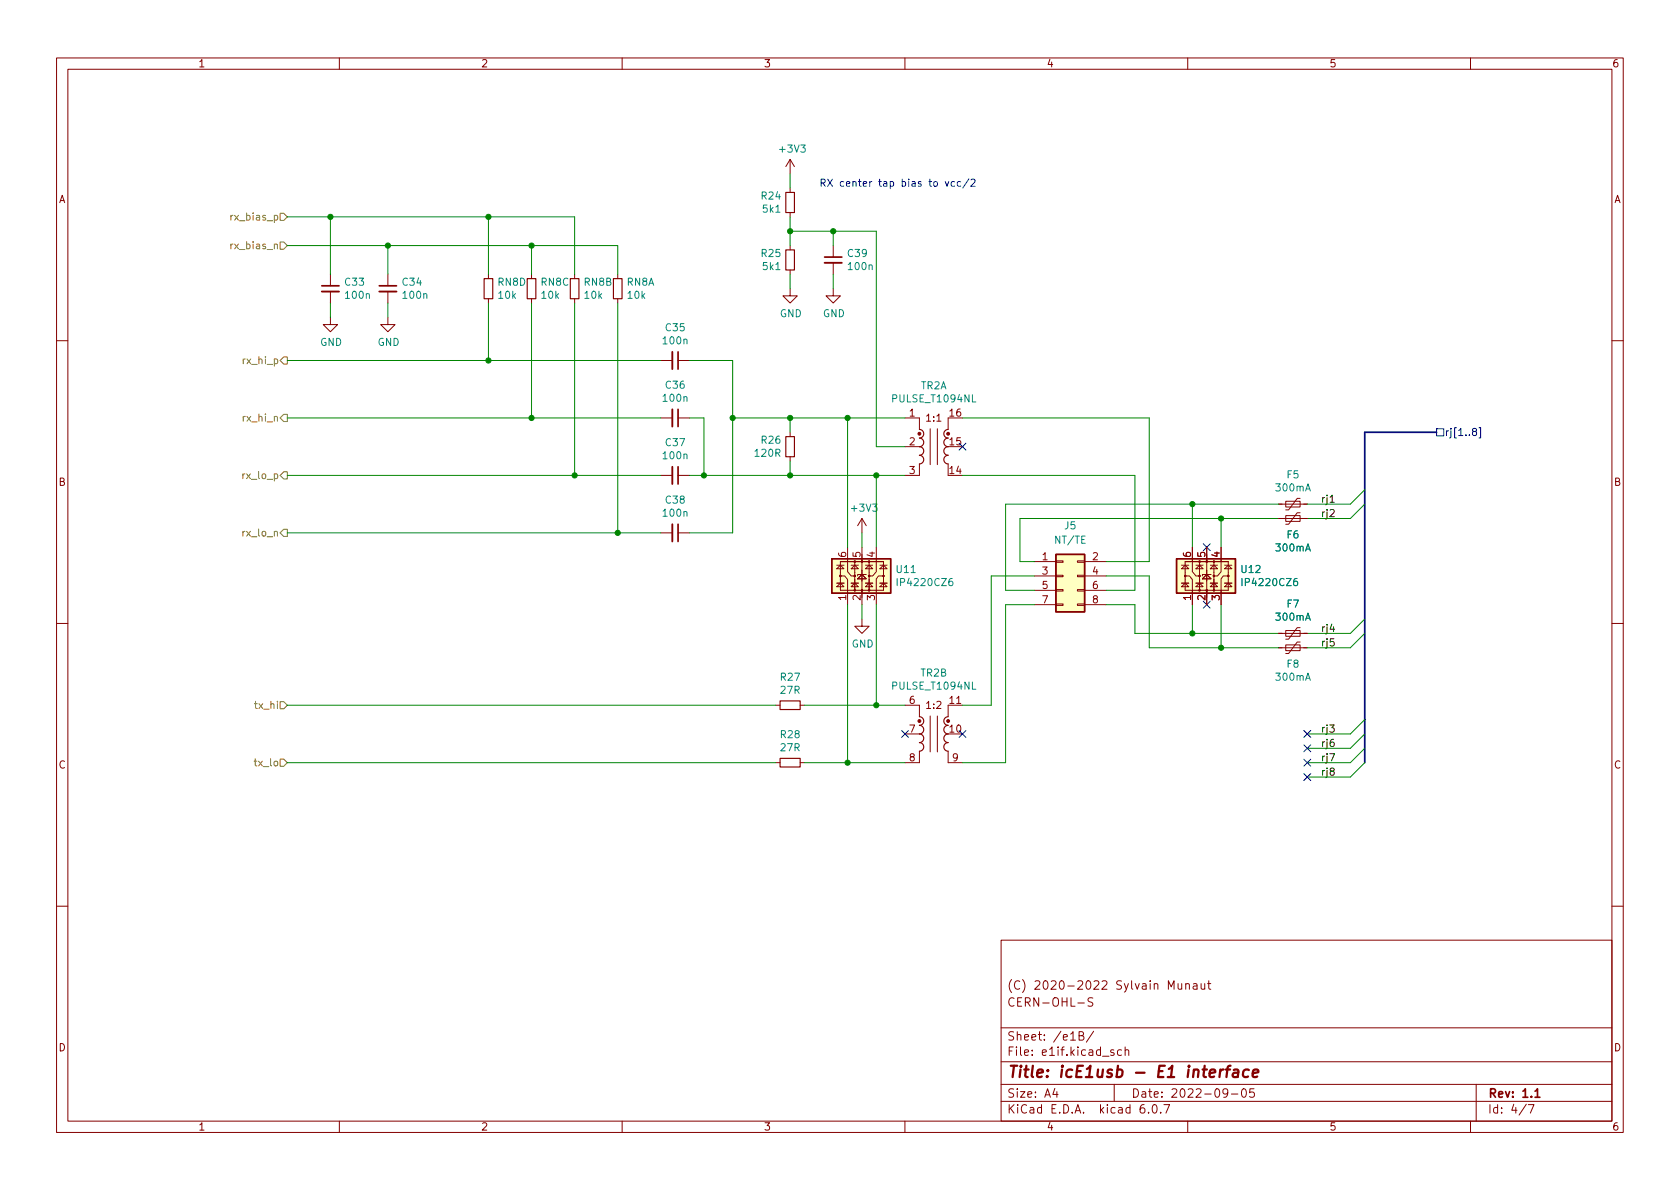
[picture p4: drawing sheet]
<svg xmlns="http://www.w3.org/2000/svg" width="297mm" height="210mm" viewBox="0 0 297 210" stroke-linecap="round" stroke-linejoin="round" font-family="sans-serif">
<g fill="none" stroke="#840000" stroke-width=".18">
<path d="M10 10.2h277v190.1h-277zM12 12.2h273v186.1h-273zM60 10.2v2M110 10.2v2M160 10.2v2M210 10.2v2M260 10.2v2M139.7 28.2v2.5M139.7 33.3v.7M139.7 37.6v.7M139.7 28.2l-.8 1.3M139.7 28.2l.8 1.3"/>
<path d="M58.4 56.1v1.3h1.3l-1.3 1.3-1.3-1.3h1.3M58.4 48.5v2M58.4 51.6v2M68.6 56.1v1.3h1.2l-1.2 1.3-1.3-1.3h1.3M68.6 48.5v2M68.6 51.6v2M86.4 48.5v.8M86.4 52.8v.8M94 48.5v.8M94 52.8v.8M101.6 48.5v.8M101.6 52.8v.8"/>
<path d="M109.2 48.5v.8M109.2 52.8v.8M139.7 51v1.3h1.3l-1.3 1.3-1.3-1.3h1.3M139.7 43.4v.8M139.7 47.7v.8M147.3 51v1.3h1.3l-1.3 1.3-1.3-1.3h1.3M147.3 43.4v2.1M147.3 46.5v2M10 60.2h2M116.8 63.7h2.1M116.8 73.9h2.1M119.9 63.7h2"/>
<path d="M119.9 73.9h2M139.7 76.4v.8M160 73.9h2.6v2M160 79h2.6M164.5 75.8v6.4M165.7 75.8v6.4M167.6 73.9v2M285 60.2h2M116.8 94.2h2.1M116.8 84.1h2.1M119.9 94.2h2M119.9 84.1h2"/>
<path d="M139.7 80.8v.7M148 99.9h1.2M148.6 99.9l.6 .7h-1.2zM148.6 99.3h7.6v5.1h-7.6zM149.9 96.8v4.3l.6 .7h.6M150.5 99.9h1.3M151.1 99.9l.7 .7h-1.3zM151.1 99.3v5.1M152.4 91.7v2.5M152.4 96.8v10.1M152.4 91.7l-.8 1.3M152.4 91.7l.8 1.3"/>
<path d="M153 99.9h1.3M153.7 99.9l.6 .7h-1.3zM153.7 99.3v5.1M154.9 96.8v4.3l-.6 .7h-.8M155.6 99.9h1.2M156.2 99.9l.6 .7h-1.2zM162.6 82v2.1h-2.6M182.9 99.3h3.8M186.7 99.2h1.3v.2h-1.3zM190.5 99.2h1.3v.2h-1.3zM191.8 99.3h3.8M208.9 99.9h1.3"/>
<path d="M209.5 99.9l.7 .7h-1.3zM209.5 99.3h7.7v5.1h-7.7zM210.8 96.8v4.3l.7 .7h.6M211.5 99.9h1.2M212.1 99.9l.6 .7h-1.2zM212.1 99.3v5.1M213.4 96.8v10.1M214 99.9h1.3M214.6 99.9l.7 .7h-1.3zM214.6 99.3v5.1M215.9 96.8v4.3l-.6 .7h-.8M216.5 99.9h1.3"/>
<path d="M217.2 99.9l.6 .7h-1.3zM226.1 89.1h5M226.1 91.7h5M227.3 88.6h2.6v1.1h-2.6zM227.3 91.2h2.6v1h-2.6zM229.9 88.1h-.5l-1.6 2.1h-.5M229.9 90.7h-.5l-1.6 2h-.5M10 110.2h2M148 103.1h1.2M148.5 101.8h.9l.5 .7v4.4M148.6 103.1l.6 .7h-1.2zM150.5 103.1h1.3"/>
<path d="M151.1 103.1l.7 .7h-1.3zM151.6 102.4l.8-.8 .8 .8zM152.4 109.5v1.2h1.3l-1.3 1.3-1.3-1.3h1.3M153 103.1h1.3M153.2 101.6h-1.6v.2M153.7 103.1l.6 .7h-1.3zM155.6 103.1h1.2M156.2 101.8h-.9l-.4 .6v4.5M156.2 103.1l.6 .7h-1.2zM182.9 101.8h3.8M182.9 104.4h3.8M182.9 106.9h3.8"/>
<path d="M186.7 106.8h1.3v.3h-1.3zM186.7 104.3h1.3v.2h-1.3zM186.7 101.7h1.3v.3h-1.3zM190.5 106.8h1.3v.3h-1.3zM190.5 104.3h1.3v.2h-1.3zM190.5 101.7h1.3v.3h-1.3zM191.8 101.8h3.8M191.8 104.4h3.8M191.8 106.9h3.8M208.9 103.1h1.3M209.4 101.8h.9l.5 .7v4.4M209.5 103.1l.7 .7h-1.3z"/>
<path d="M211.5 103.1h1.2M212.1 103.1l.6 .7h-1.2zM213.4 101.6l.7 .8h-1.5zM214 103.1h1.3M214.1 101.6h-1.5v.2M214.6 103.1l.7 .7h-1.3zM216.5 103.1h1.3M217.2 101.8h-.9l-.4 .6v4.5M217.2 103.1l.6 .7h-1.3zM226.1 112h5M226.1 114.5h5M227.3 111.5h2.6v1h-2.6z"/>
<path d="M227.3 114h2.6v1.1h-2.6zM229.9 111h-.5l-1.6 2h-.5M229.9 113.5h-.5l-1.6 2.1h-.5M285 110.2h2M137.2 134.9h.7M137.2 124.7h.7M141.5 134.9h.7M141.5 124.7h.7M160 124.7h2.6v2M160 129.8h2.6M162.6 132.8v2.1h-2.6M164.5 126.6v6.4"/>
<path d="M165.7 126.6v6.4M167.6 132.8v2.1h2.6M170.2 124.7h-2.6v2M10 160.2h2M177 166.3h108v32h-108zM190.6 177.4h1.1M193.2 176.5l-.6-.1-.2 .3 .1 .4 .6 .3v.4l-.2 .1h-.5M206.6 174.9v-1.5l.5 1.1 .5-1.1v1.5M208.3 173.9l.1 1h.3l.2-.1M208.9 173.9v1M209.6 174.1l.3-.2 .3 .1 .1 .9M209.6 173.9v1"/>
<path d="M211 174h.6v.9M211.6 174.3l-.5 .1a.29 .29 0 0 0-.2 .2 .29 .29 0 0 0 .2 .3h.5M212.4 173.9v1h.4l.2-.1M213 173.9v1M213.5 173.9h.6M213.7 173.4v1.3l.4 .2M285 160.2h2M60 198.3v2M110 198.3v2M160 198.3v2M177 194.8h108M177 191.8h108"/>
<path d="M177 187.8h108M177 181.8h108M186.5 192.5l-.4 1h1M186.9 193v1M190.8 183.1h.5l.2-.1 .1-.3-.2-.2-.6-.1v1.5h.6l.2-.3a.39 .39 0 0 0-.3-.5M193.4 182.4l-1.3 1.9M196.9 185.7l-.3-.1-.2 .2v.3l.5 .1v.4h-.5M197 191.8v3M198.3 185.7l-.4-.1-.3 .3v.4l.1 .3h.6M198.9 185.8l.2-.2 .4 .1 .1 .9M198.9 185.1v1.5M202.3 195.3a.59 .59 0 0 0-.7 .7v.5l.1 .3h.4l.3-.1v-.5l-.1-.2-.4-.1-.3 .3"/>
<path d="M203.1 196.7v.1M203.9 195.4l.2-.1a.81 .81 0 0 1 .6 .7 .81 .81 0 0 1-.3 .8h-.2a.81 .81 0 0 1-.6-.6 .81 .81 0 0 1 .3-.8zM205.2 196.7v.1M205.8 195.3h1l-.7 1.5M210 198.3v2M217.1 193.2l-.3 .3h-.3l-.3-.3 .2-.6 .4-.1 .2 .2a.99 .99 0 0 1-.4 1.3h-.2M217.7 193.5h1.2M219.7 192.6l.2-.1a.81 .81 0 0 1 .5 .7 .81 .81 0 0 1-.3 .8h-.1a.81 .81 0 0 1-.6-.6 .81 .81 0 0 1 .3-.8zM221.7 192.5h-.7l-.1 .7 .2-.1 .5 .1 .2 .2-.1 .5-.2 .1-.6-.1M260 198.3v2M261 191.8v6.5M269.9 195.3l-1.3 1.9"/>
<path d="M270.2 195.3h1l-.6 1.5"/>
<circle cx="151.1" cy="99.3" r=".13"/>
<circle cx="152.4" cy="99.3" r=".13"/>
<circle cx="153.7" cy="99.3" r=".13"/>
<circle cx="212.1" cy="99.3" r=".13"/>
<circle cx="213.4" cy="99.3" r=".13"/>
<circle cx="214.6" cy="99.3" r=".13"/>
<circle cx="148.6" cy="101.8" r=".13"/>
<circle cx="151.1" cy="101.8" r=".13"/>
<circle cx="151.1" cy="104.4" r=".13"/>
<circle cx="152.4" cy="104.4" r=".13"/>
<circle cx="153.7" cy="104.4" r=".13"/>
<circle cx="153.7" cy="101.8" r=".13"/>
<circle cx="156.2" cy="101.8" r=".13"/>
<circle cx="209.5" cy="101.8" r=".13"/>
<circle cx="212.1" cy="104.4" r=".13"/>
<circle cx="212.1" cy="101.8" r=".13"/>
<circle cx="213.4" cy="104.4" r=".13"/>
<circle cx="214.6" cy="104.4" r=".13"/>
<circle cx="214.6" cy="101.8" r=".13"/>
<circle cx="217.2" cy="101.8" r=".13"/>
</g>
<path d="M56.9 50.5h3M67.1 50.5h3M145.8 45.5h3M119.9 62.2v3.1M119.9 72.4v3M119.9 82.5v3.1M119.9 92.7v3.1M271.4 193l.4-.5v1.5M271.4 194h.9" fill="none" stroke="#840000" stroke-width=".3"/>
<path d="M215.8 189.1l-.2 1.4M216.3 189.1l-.3 .1-.3 .3M216.7 189.1h.8M217.6 188.5l-.4 .1-.1 .1-.3 1.8M218.1 189.2l.2-.1 .6 .1-.1 1.3M219 189.6l-.7 .1a.4 .4 0 0 0-.4 .3 .4 .4 0 0 0 .3 .5l.7-.1M220.8 189.2a.66 .66 0 0 0-1 .3v.6l.1 .3 .2 .1 .6-.1M221.5 189.8l1-.2-.1-.4-.1-.1-.6 .1-.2 1 .2 .3 .6-.1" fill="none" stroke="#840000" stroke-width=".4"/>
<g fill="none" stroke="#840000" stroke-width=".2">
<path d="M138.9 34h1.6v3.6h-1.6zM85.6 49.3h1.5v3.5h-1.5zM93.2 49.3h1.5v3.5h-1.5zM100.8 49.3h1.6v3.5h-1.6zM108.5 49.3h1.5v3.5h-1.5zM138.9 44.2h1.6v3.5h-1.6zM138.9 77.2h1.6v3.6h-1.6zM162.6 75.9a.76 .76 0 0 1 .7 .8 .76 .76 0 0 1-.7 .8 .76 .76 0 0 1 .7 .7 .76 .76 0 0 1-.7 .8 .76 .76 0 0 1 .7 .8 .76 .76 0 0 1-.7 .7 .76 .76 0 0 1 .7 .8 .76 .76 0 0 1-.7 .7M167.6 75.9a.76 .76 0 0 0-.7 .8 .76 .76 0 0 0 .7 .8 .76 .76 0 0 0-.7 .7 .76 .76 0 0 0 .7 .8 .76 .76 0 0 0-.7 .8 .76 .76 0 0 0 .7 .7 .76 .76 0 0 0-.7 .8 .76 .76 0 0 0 .7 .7M137.9 134.1h3.6v1.5h-3.6zM137.9 123.9h3.6v1.6h-3.6zM162.6 126.7a.76 .76 0 0 1 .7 .8 .76 .76 0 0 1-.7 .8 .76 .76 0 0 1 .7 .7 .76 .76 0 0 1-.7 .8 .76 .76 0 0 1 .7 .8 .76 .76 0 0 1-.7 .7 .76 .76 0 0 1 .7 .8 .76 .76 0 0 1-.7 .7"/>
<path d="M167.6 126.7a.76 .76 0 0 0-.7 .8 .76 .76 0 0 0 .7 .8 .76 .76 0 0 0-.7 .7 .76 .76 0 0 0 .7 .8 .76 .76 0 0 0-.7 .8 .76 .76 0 0 0 .7 .7 .76 .76 0 0 0-.7 .8 .76 .76 0 0 0 .7 .7"/>
</g>
<g fill="#ffffc2" stroke="#ffffc2" stroke-width=".18">
<path d="M186.7 98h5.1v10.2h-5.1z"/>
<path d="M208 98.8h10.4v6.1h-10.4z"/>
<path d="M147.1 98.8h10.4v6.1h-10.4z"/>
</g>
<path d="M147.1 98.8h10.4v6.1h-10.4zM186.7 98h5.1v10.2h-5.1zM208 98.8h10.4v6.1h-10.4z" fill="none" stroke="#840000" stroke-width=".25"/>
<path d="M56.9 51.6h3M67.1 51.6h3M145.8 46.5h3M118.9 62.2v3.1M118.9 72.4v3M118.9 82.5v3.1M118.9 92.7v3.1" fill="none" stroke="#840000" stroke-width=".33"/>
<g fill="#840000" stroke="#840000" stroke-width=".18">
<circle cx="162.6" cy="127.5" r=".25"/>
<circle cx="167.6" cy="127.5" r=".25"/>
<circle cx="162.6" cy="76.7" r=".25"/>
<circle cx="167.6" cy="76.7" r=".25"/>
</g>
<g fill="none" stroke="#000084" stroke-width=".18">
<path d="M169.6 78.4l1.2 1.2M170.8 78.4l-1.2 1.2M254 75.8h1.3v1.3h-1.3zM260.6 76.3l-.3-.2 .1-.2 .2-.1h.4l.1 .2-.1 .2-.5 .2-.2 .1 .1 .4 .2 .1h.4l.1-.2v-.3l-.3-.2M261.5 75.6h.3v1.8h-.3M212.8 96.2l1.2 1.2M214 96.2l-1.2 1.2M212.8 106.3l1.2 1.2M214 106.3l-1.2 1.2M159.4 129.2l1.2 1.2M160.6 129.2l-1.2 1.2M169.6 129.2l1.2 1.2"/>
<path d="M170.8 129.2l-1.2 1.2M230.5 131.7l1.2 1.2M230.5 134.3l1.2 1.2M230.5 136.8l1.2 1.2M230.5 129.2l1.2 1.2M231.7 131.7l-1.2 1.2M231.7 134.3l-1.2 1.2M231.7 136.8l-1.2 1.2M231.7 129.2l-1.2 1.2"/>
</g>
<path d="M49.5 37.7h.7l.6 .6-.6 .7h-.7zM49.5 42.8h.7l.6 .6-.6 .7h-.7zM50.2 73.3h.6v1.2h-.6l-.7-.6zM50.2 63.1h.6v1.3h-.6l-.7-.7zM50.2 93.6h.6v1.3h-.6l-.7-.7zM50.2 83.4h.6v1.3h-.6l-.7-.6zM49.5 134.2h.7l.6 .7-.6 .6h-.7zM49.5 124.1h.7l.6 .6-.6 .6h-.7z" fill="none" stroke="#848400" stroke-width=".18"/>
<path d="M145.2 32.3h.6l.1-.2v-.3l-.7-.1v1.2M145.5 32.3l.4 .6M146.3 31.7l.9 1.2M147.2 31.7l-.9 1.2M149.2 32.2l-.4-.1-.2 .2 .1 .6h.5M149.7 32.5l.6-.1-.1-.2-.4-.1-.1 .2v.6h.5M171.7 31.8l.5-.1 .2 .3-.8 .9h.8" fill="none" stroke="#0000c2" stroke-width=".18"/>
<path d="M254 76.4h-12.7v58.5" fill="none" stroke="#000084" stroke-width=".3"/>
<g fill="none" stroke="#008400" stroke-width=".18">
<path d="M50.8 38.3h50.8v10.2M58.4 38.3v10.2M86.4 38.3v10.2M139.7 30.7v2.6M139.7 38.3v5.1M50.8 43.4h58.4v5.1M58.4 53.6v2.5M68.6 43.4v5.1M68.6 53.6v2.5M86.4 53.6v10.1M94 43.4v5.1M94 53.6v20.3"/>
<path d="M101.6 53.6v30.5M109.2 53.6v40.6M139.7 40.9h15.2v38.1h5.1M139.7 48.5v2.5M147.3 40.9v2.5M147.3 48.5v2.5M50.8 73.9h66M50.8 63.7h66M121.9 63.7h7.6v30.5h-7.6M121.9 73.9h2.6v10.2M129.5 73.9h30.5M139.7 73.9v2.5"/>
<path d="M149.9 73.9v22.9M170.2 73.9h33v25.4h-7.6M50.8 94.2h66M50.8 84.1h66M121.9 84.1h38.1M139.7 81.5v2.6M152.4 94.2v2.6M154.9 84.1v12.7M170.2 84.1h30.5v20.3h-5.1M210.8 89.1v7.7M215.9 91.7v5.1M226.1 89.1h-48.3v15.3h5.1"/>
<path d="M226.1 91.7h-45.8v7.6h2.6M241.3 89.1l-2.5 2.6h-7.7M241.3 86.6l-2.5 2.5h-7.7M149.9 106.9v28M152.4 106.9v2.6M154.9 106.9v17.8M182.9 101.8h-7.6v22.9h-5.1M182.9 106.9h-5.1v28h-7.6M195.6 106.9h5.1v5.1h25.4M195.6 101.8h7.6v12.7h22.9M210.8 106.9v5.1M215.9 106.9v7.6"/>
<path d="M241.3 109.5l-2.5 2.5h-7.7M241.3 112l-2.5 2.5h-7.7M50.8 124.7h86.4M50.8 134.9h86.4M142.2 124.7h17.8M142.2 134.9h17.8M241.3 132.3l-2.5 2.6h-7.7M241.3 129.8l-2.5 2.5h-7.7M241.3 127.2l-2.5 2.6h-7.7M241.3 134.9l-2.5 2.5h-7.7"/>
</g>
<g fill="#008400" stroke="#008400" stroke-width=".18">
<circle cx="129.5" cy="73.9" r=".46"/>
<circle cx="139.7" cy="40.9" r=".46"/>
<circle cx="139.7" cy="84.1" r=".46"/>
<circle cx="154.9" cy="84.1" r=".46"/>
<circle cx="139.7" cy="73.9" r=".46"/>
<circle cx="147.3" cy="40.9" r=".46"/>
<circle cx="210.8" cy="112" r=".46"/>
<circle cx="215.9" cy="114.5" r=".46"/>
<circle cx="215.9" cy="91.7" r=".46"/>
<circle cx="210.8" cy="89.1" r=".46"/>
<circle cx="68.6" cy="43.4" r=".46"/>
<circle cx="86.4" cy="38.3" r=".46"/>
<circle cx="94" cy="43.4" r=".46"/>
<circle cx="58.4" cy="38.3" r=".46"/>
<circle cx="86.4" cy="63.7" r=".46"/>
<circle cx="101.6" cy="84.1" r=".46"/>
<circle cx="109.2" cy="94.2" r=".46"/>
<circle cx="94" cy="73.9" r=".46"/>
<circle cx="124.5" cy="84.1" r=".46"/>
<circle cx="154.9" cy="124.7" r=".46"/>
<circle cx="149.9" cy="73.9" r=".46"/>
<circle cx="149.9" cy="134.9" r=".46"/>
</g>
<text font-size="2.8" fill="#840000" x="178" y="190.6">Title: icE1usb - E1 interface</text>
<g font-size="2.1" fill="#840000">
<text x="178" y="178">CERN-OHL-S</text>
<text x="178" y="175">(C) 2020-2022 Sylvain Munaut</text>
<text x="178" y="184">Sheet: /e1B/</text>
<text x="178" y="186.7">File: e1if.kicad_sch</text>
<text x="178" y="196.9">KiCad E.D.A. kicad 6.0.7</text>
<text x="178" y="194.1">Size: A4</text>
<text x="200" y="194.1">Date: 2022-09-05</text>
<text x="263" y="194.1">Rev: 1.1</text>
<text x="263" y="196.9">Id: 4/7</text>
</g>
<g font-size="1.8" fill="#840000">
<text x="35" y="11.9">1</text>
<text x="85" y="11.9">2</text>
<text x="135" y="11.9">3</text>
<text x="185" y="11.9">4</text>
<text x="235" y="11.9">5</text>
<text x="285" y="11.9">6</text>
<text x="10.3" y="35.9">A</text>
<text x="285.3" y="35.9">A</text>
<text x="160.8" y="73.7">1</text>
<text x="163.8" y="74.5">1:1</text>
<text x="167.9" y="73.7">16</text>
<text x="160.8" y="78.7">2</text>
<text x="160.8" y="83.8">3</text>
<text x="167.9" y="83.8">14</text>
<text x="167.9" y="78.7">15</text>
<text x="10.3" y="85.9">B</text>
<text x="285.3" y="85.9">B</text>
<text x="149.6" y="98.5" transform="rotate(-90 149.6 98.5)">6</text>
<text x="152.1" y="98.5" transform="rotate(-90 152.1 98.5)">5</text>
<text x="154.7" y="98.5" transform="rotate(-90 154.7 98.5)">4</text>
<text x="184.3" y="99.1">1</text>
<text x="184.3" y="101.6">3</text>
<text x="193.2" y="99.1">2</text>
<text x="193.2" y="101.6">4</text>
<text x="210.6" y="98.5" transform="rotate(-90 210.6 98.5)">6</text>
<text x="213.1" y="98.5" transform="rotate(-90 213.1 98.5)">5</text>
<text x="215.6" y="98.5" transform="rotate(-90 215.6 98.5)">4</text>
<text x="149.6" y="106.2" transform="rotate(-90 149.6 106.2)">1</text>
<text x="152.1" y="106.2" transform="rotate(-90 152.1 106.2)">2</text>
<text x="154.7" y="106.2" transform="rotate(-90 154.7 106.2)">3</text>
<text x="184.3" y="104.1">5</text>
<text x="184.3" y="106.7">7</text>
<text x="193.2" y="104.1">6</text>
<text x="193.2" y="106.7">8</text>
<text x="210.6" y="106.2" transform="rotate(-90 210.6 106.2)">1</text>
<text x="213.1" y="106.2" transform="rotate(-90 213.1 106.2)">2</text>
<text x="215.6" y="106.2" transform="rotate(-90 215.6 106.2)">3</text>
<text x="160.8" y="124.5">6</text>
<text x="163.8" y="125.3">1:2</text>
<text x="167.9" y="124.5">11</text>
<text x="160.8" y="129.5">7</text>
<text x="167.9" y="129.5">10</text>
<text x="10.3" y="135.9">C</text>
<text x="160.8" y="134.6">8</text>
<text x="168.4" y="134.6">9</text>
<text x="285.3" y="135.9">C</text>
<text x="10.3" y="185.9">D</text>
<text x="285.3" y="185.9">D</text>
<text x="35" y="199.9">1</text>
<text x="85" y="199.9">2</text>
<text x="135" y="199.9">3</text>
<text x="185" y="199.9">4</text>
<text x="235" y="199.9">5</text>
<text x="285" y="199.9">6</text>
</g>
<g font-size="1.8" fill="#008484">
<text x="138" y="27">+3V3</text>
<text x="134.7" y="35.3">R24</text>
<text x="134.9" y="37.6">5k1</text>
<text x="134.7" y="45.4">R25</text>
<text x="134.9" y="47.7">5k1</text>
<text x="150" y="45.4">C39</text>
<text x="150.1" y="47.7">100n</text>
<text x="61.1" y="50.5">C33</text>
<text x="61.2" y="52.8">100n</text>
<text x="71.2" y="50.5">C34</text>
<text x="71.4" y="52.8">100n</text>
<text x="88.1" y="50.5">RN8D</text>
<text x="88.2" y="52.8">10k</text>
<text x="95.7" y="50.5">RN8C</text>
<text x="95.8" y="52.8">10k</text>
<text x="103.3" y="50.5">RN8B</text>
<text x="103.4" y="52.8">10k</text>
<text x="110.8" y="50.5">RN8A</text>
<text x="111" y="52.8">10k</text>
<text x="117.8" y="58.6">C35</text>
<text x="137.9" y="56.1">GND</text>
<text x="145.5" y="56.1">GND</text>
<text x="56.6" y="61.2">GND</text>
<text x="66.7" y="61.2">GND</text>
<text x="117.4" y="60.9">100n</text>
<text x="117.4" y="71">100n</text>
<text x="117.8" y="68.7">C36</text>
<text x="158" y="71.1">PULSE_T1094NL</text>
<text x="162.8" y="68.8">TR2A</text>
<text x="117.4" y="81.2">100n</text>
<text x="117.8" y="78.9">C37</text>
<text x="133.6" y="80.8">120R</text>
<text x="134.7" y="78.5">R26</text>
<text x="117.8" y="89">C38</text>
<text x="225.7" y="86.9">300mA</text>
<text x="227.6" y="84.6">F5</text>
<text x="117.4" y="91.4">100n</text>
<text x="150.7" y="90.5">+3V3</text>
<text x="188.2" y="93.6">J5</text>
<text x="227.6" y="95.2">F6</text>
<text x="158.6" y="101.3">U11</text>
<text x="186.7" y="96.1">NT/TE</text>
<text x="219.5" y="101.3">U12</text>
<text x="225.7" y="97.5">300mA</text>
<text x="159" y="103.6">IP4220CZ6</text>
<text x="220" y="103.6">IP4220CZ6</text>
<text x="227.6" y="107.4">F7</text>
<text x="225.7" y="109.7">300mA</text>
<text x="150.6" y="114.5">GND</text>
<text x="162.8" y="119.6">TR2B</text>
<text x="227.6" y="118.1">F8</text>
<text x="138.1" y="120.4">R27</text>
<text x="138.1" y="122.7">27R</text>
<text x="158" y="121.9">PULSE_T1094NL</text>
<text x="225.7" y="120.4">300mA</text>
<text x="138.1" y="130.5">R28</text>
<text x="138.1" y="132.8">27R</text>
</g>
<text font-size="1.8" fill="#0000c2" x="150.2" y="33">RX center tap bias to vcc/2</text>
<g font-size="1.8" fill="#848400">
<text x="41.2" y="39">rx_bias_p</text>
<text x="41.2" y="44.1">rx_bias_n</text>
<text x="43.1" y="64.4">rx_hi_p</text>
<text x="43.1" y="74.5">rx_hi_n</text>
<text x="43.1" y="84.7">rx_lo_p</text>
<text x="43.1" y="94.9">rx_lo_n</text>
<text x="45.3" y="125.3">tx_hi</text>
<text x="45.3" y="135.5">tx_lo</text>
</g>
<text font-size="1.8" fill="#000084" x="255.4" y="77.1">rj[1..8]</text>
<g font-size="1.8">
<text x="234.1" y="88.9">rj1</text>
<text x="234.1" y="91.4">rj2</text>
<text x="234.1" y="111.7">rj4</text>
<text x="234.1" y="114.3">rj5</text>
<text x="234.1" y="129.5">rj3</text>
<text x="234.1" y="137.1">rj8</text>
<text x="234.1" y="134.6">rj7</text>
<text x="234.1" y="132.1">rj6</text>
</g>
</svg>
